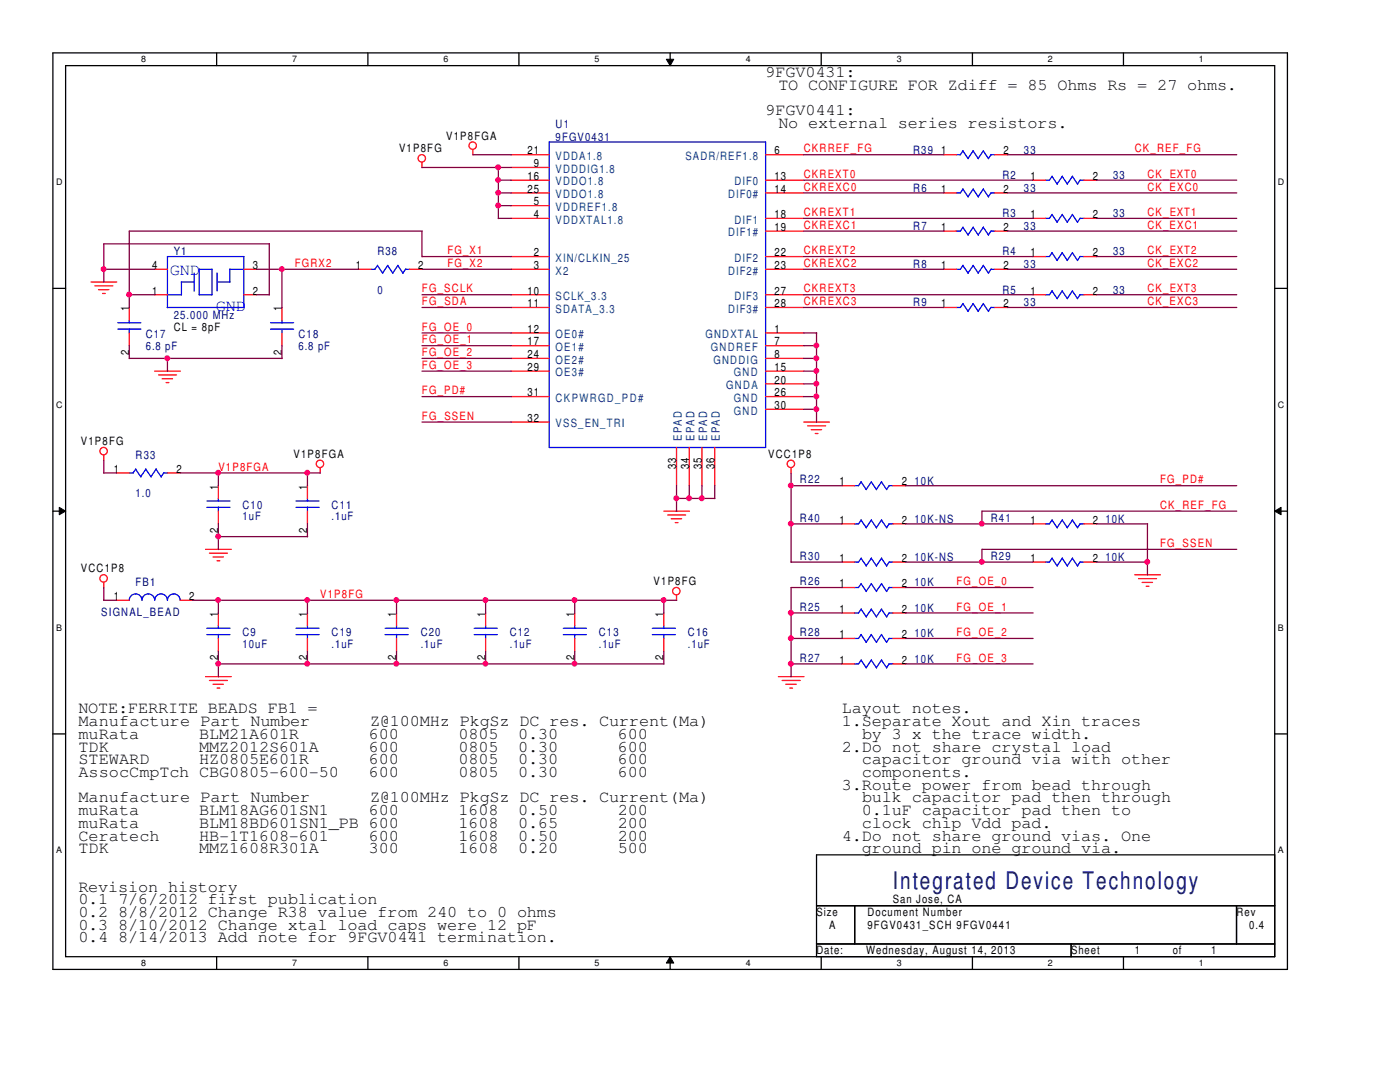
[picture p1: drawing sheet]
<svg xmlns="http://www.w3.org/2000/svg" width="279mm" height="216mm" viewBox="0 0 279 216" stroke-linecap="round" stroke-linejoin="round" font-family="sans-serif">
<path d="M10.6 10.6h246.3v182.8h-246.3zM13.1 13.1h241.3v177.8h-241.3z" fill="none" stroke="#000" stroke-width=".25"/>
<g fill="#fff">
<path d="M28.2 10.8h.9v2h-.9z"/>
<path d="M28.2 191.1h.9v2h-.9z"/>
</g>
<path d="M43.2 10.6v2.5M43.2 190.9v2.5" fill="none" stroke="#000" stroke-width=".25"/>
<g fill="#fff">
<path d="M58.3 10.8h1v2h-1z"/>
<path d="M58.3 191.1h1v2h-1z"/>
</g>
<path d="M73.4 10.6v2.5M73.4 190.9v2.5" fill="none" stroke="#000" stroke-width=".25"/>
<g fill="#fff">
<path d="M88.5 10.8h1v2h-1z"/>
<path d="M88.5 191.1h1v2h-1z"/>
</g>
<path d="M103.6 10.6v2.5M103.6 190.9v2.5" fill="none" stroke="#000" stroke-width=".25"/>
<g fill="#fff">
<path d="M118.6 10.8h1v2h-1z"/>
<path d="M118.6 191.1h1v2h-1z"/>
</g>
<path d="M133.7 10.6v2.5M133.7 190.9v2.5" fill="none" stroke="#000" stroke-width=".25"/>
<path d="M133 11.8h1.5l-.8 1.3zM133.7 190.9l.8 1.3h-1.5z" fill="#000"/>
<path d="M133 11.8h1.5l-.8 1.3zM133.7 190.9l.8 1.3h-1.5z" fill="none" stroke="#000" stroke-width=".2"/>
<g fill="#fff">
<path d="M148.8 10.8h1v2h-1z"/>
<path d="M148.8 191.1h1v2h-1z"/>
</g>
<path d="M163.9 10.6v2.5M163.9 190.9v2.5" fill="none" stroke="#000" stroke-width=".25"/>
<g fill="#fff">
<path d="M179 10.8h.9v2h-.9z"/>
<path d="M179 191.1h.9v2h-.9z"/>
</g>
<path d="M194.1 10.6v2.5M194.1 190.9v2.5" fill="none" stroke="#000" stroke-width=".25"/>
<g fill="#fff">
<path d="M209.1 10.8h1v2h-1z"/>
<path d="M209.1 191.1h1v2h-1z"/>
</g>
<path d="M224.2 10.6v2.5M224.2 190.9v2.5" fill="none" stroke="#000" stroke-width=".25"/>
<g fill="#fff">
<path d="M239.3 10.8h1v2h-1z"/>
<path d="M239.3 191.1h1v2h-1z"/>
<path d="M11.2 35.3h1.3v2h-1.3z"/>
<path d="M255 35.3h1.3v2h-1.3z"/>
<path d="M11.2 79.8h1.3v2h-1.3z"/>
<path d="M255 79.8h1.3v2h-1.3z"/>
</g>
<path d="M10.6 57.5h2.5M254.4 57.5h2.5" fill="none" stroke="#000" stroke-width=".25"/>
<g fill="#fff">
<path d="M11.2 124.2h1.2v2h-1.2z"/>
<path d="M255 124.2h1.2v2h-1.2z"/>
</g>
<path d="M10.6 102h2.5M254.4 102h2.5" fill="none" stroke="#000" stroke-width=".25"/>
<path d="M11.8 101.2l1.3 .8-1.3 .7zM254.4 102l1.3-.8v1.5z" fill="#000"/>
<path d="M11.8 101.2l1.3 .8-1.3 .7zM254.4 102l1.3-.8v1.5z" fill="none" stroke="#000" stroke-width=".2"/>
<g fill="#fff">
<path d="M11.2 168.7h1.2v2h-1.2z"/>
<path d="M255 168.7h1.2v2h-1.2z"/>
</g>
<path d="M10.6 146.4h2.5M254.4 146.4h2.5M163 170.6h91.4v20.3h-91.4zM163 180.7h91.4M163 188.4h91.4M170.6 180.7v7.7M213.8 188.4v2.5M246.8 180.7v7.7" fill="none" stroke="#000" stroke-width=".25"/>
<g fill="none" stroke="#f00" stroke-width=".25">
<path d="M84.2 32.4v1.1M94.4 29.9v1M102 30.9h7.6M102 36h7.6M102 38.5h7.6M102 33.4h7.6M152.8 30.9h7.6M152.8 36h7.6M152.8 38.5h7.6M188.4 30.9h2.5M188.4 38.5h2.5M198.5 30.9h2.6"/>
<path d="M198.5 38.5h2.6M206.1 36h2.6M216.3 36h2.5M18.2 56.3h5.1M18.9 57h3.6M19.7 57.8h2M20.5 58.6h.5M30.9 53.7h2.5M30.9 58.8h2.5M48.7 53.7h2.5M48.7 58.8h2.5M71.5 53.7h2.6"/>
<path d="M81.7 53.7h2.5M102 53.7h7.6M102 43.6h7.6M102 58.8h7.6M102 51.2h7.6M102 41h7.6M152.8 53.7h7.6M152.8 43.6h7.6M152.8 58.8h7.6M152.8 51.2h7.6M152.8 46.1h7.6M188.4 53.7h2.5"/>
<path d="M188.4 46.1h2.5M198.5 53.7h2.6M198.5 46.1h2.6M206.1 43.6h2.6M206.1 58.8h2.6M206.1 51.2h2.6M216.3 43.6h2.5M216.3 58.8h2.5M216.3 51.2h2.5M25.8 61.4v2.5M25.8 66.4v2.6M30.9 74.1h5.1"/>
<path d="M31.6 74.8h3.6M32.4 75.6h2M33.2 76.3h.5M56.3 61.4v2.5M56.3 66.4v2.6M102 74.1h7.6M102 61.4h7.6M102 66.4h7.6M102 69h7.6M102 71.5h7.6M102 79.1h7.6M152.8 74.1h7.6"/>
<path d="M152.8 61.4h7.6M152.8 66.4h7.6M152.8 69h7.6M152.8 71.5h7.6M152.8 79.1h7.6M152.8 76.6h7.6M188.4 61.4h2.5M198.5 61.4h2.6M20.7 90.8v1.1M23.3 94.4h2.5M33.4 94.4h2.6M43.6 96.9v2.6"/>
<path d="M61.4 96.9v2.6M63.9 93.4v1M102 84.2h7.6M135 89.3v7.6M137.6 89.3v7.6M140.1 89.3v7.6M142.6 89.3v7.6M152.8 81.7h7.6M157.9 93.4v1M160.4 84.2h5.1M161.2 85h3.6M161.9 85.7h2.1"/>
<path d="M162.7 86.5h.6M168 96.9h2.6M178.2 96.9h2.5M20.7 116.2v1.1M23.3 119.8h2.5M36 119.8h2.5M41 109.6h5.2M41.8 110.4h3.6M42.5 111.1h2.1M43.3 111.9h.6M43.6 102v2.5M61.4 102v2.5"/>
<path d="M132.5 102h5.1M133.2 102.8h3.6M134 103.5h2M134.8 104.3h.5M135 118.8v1M168 104.5h2.6M168 117.2h2.6M168 112.2h2.6M178.2 104.5h2.5M178.2 117.2h2.5M178.2 112.2h2.5M206.1 104.5h2.6"/>
<path d="M206.1 112.2h2.6M216.3 104.5h2.5M216.3 112.2h2.5M226.5 114.7h5.1M227.2 115.5h3.6M227.9 116.2h2.1M228.7 117h.6M41 135h5.2M41.8 135.8h3.6M42.5 136.5h2.1M43.3 137.3h.6M43.6 122.3v2.6"/>
<path d="M43.6 127.4v2.5M61.4 122.3v2.6M61.4 127.4v2.5M79.1 122.3v2.6M79.1 127.4v2.5M96.9 122.3v2.6M96.9 127.4v2.5M114.7 122.3v2.6M114.7 127.4v2.5M132.5 122.3v2.6M132.5 127.4v2.5M155.3 135h5.2"/>
<path d="M156.1 135.8h3.6M156.8 136.5h2.1M157.6 137.3h.6M168 132.5h2.6M168 122.3h2.6M168 127.4h2.6M178.2 132.5h2.5M178.2 122.3h2.5M178.2 127.4h2.5"/>
<circle cx="84.2" cy="31.6" r=".74"/>
<circle cx="94.3" cy="29.1" r=".74"/>
<circle cx="20.7" cy="90" r=".74"/>
<circle cx="63.9" cy="92.6" r=".74"/>
<circle cx="157.8" cy="92.6" r=".74"/>
<circle cx="20.7" cy="115.4" r=".74"/>
<circle cx="135" cy="118" r=".74"/>
</g>
<g fill="none" stroke="#00f" stroke-width=".25">
<path d="M109.6 28.3h43.2v61h-43.2zM192.2 30.1l1 1.6M192.2 37.7l1 1.6M192.2 30.1l-.5 .8h-.8M192.2 37.7l-.5 .8h-.8M194.2 30.1l1.1 1.6M194.2 37.7l1.1 1.6M194.2 30.1l-1 1.5M194.2 37.7l-1 1.6M196.2 30.1l1.1 1.6M196.2 37.7l1.1 1.6M196.3 30.1l-1.1 1.5"/>
<path d="M196.3 37.7l-1.1 1.6M197.8 30.9h.8M197.8 38.5h.8M197.8 30.8l-.6 .8M197.8 38.5l-.6 .8M209.9 35.2l1.1 1.6M210 35.2l-.6 .8h-.8M211 36.7l1-1.5 1 1.6M214 35.2l1.1 1.6M214.1 35.2l-1.1 1.5M215.5 36h.8M215.6 35.9l-.6 .8"/>
<path d="M33.4 58.8h2.8M36.2 56.3h2.5M36.2 56.3v2.6M38.7 54.5v3.6M39.7 58.8h2.6M39.8 53.7h2.5M39.8 53.7v5.1M42.3 53.7v5.2M43.3 54.5v3.6M43.3 56.3h2.6M45.9 53.7h2.8M45.9 53.7v2.6"/>
<path d="M48.7 51.2v10.2M48.7 51.2h-15.3v10.2M75.3 53l1.1 1.5M75.4 52.9l-.6 .8h-.8M77.4 53l1 1.5M77.4 52.9l-1.1 1.6M79.4 53l1 1.5M79.4 52.9l-1 1.6M80.9 53.7h.8M81 53.7l-.6 .8M192.2 53l1 1.5M192.2 45.4l1 1.5"/>
<path d="M192.2 52.9l-.5 .8h-.8M192.2 45.3l-.5 .8h-.8M194.2 53l1.1 1.5M194.2 52.9l-1 1.6M194.2 45.3l-1 1.6M196.2 53l1.1 1.5M196.2 45.4l1.1 1.5M196.3 52.9l-1.1 1.6M196.3 45.3l-1 1.6-1.1-1.5M197.8 53.7h.8M197.8 46.1h.8M197.8 53.7l-.6 .8"/>
<path d="M197.8 46.1l-.6 .8M209.9 42.8l1.1 1.6M209.9 50.4l1.1 1.6M209.9 58.1l1.1 1.5M210 42.8l-.6 .8h-.8M210 50.4l-.6 .8h-.8M210 58l-.6 .8h-.8M212 42.8l1 1.6M212 50.4l1 1.6M212 58.1l1 1.5M212 42.8l-1 1.5M212 50.4l-1 1.6"/>
<path d="M212 58l-1 1.6M214 42.8l1.1 1.6M214 50.4l1.1 1.6M214 58.1l1.1 1.5M214.1 42.8l-1.1 1.5M214.1 50.4l-1.1 1.6M214.1 58l-1.1 1.6M215.5 43.6h.8M215.5 51.2h.8M215.5 58.8h.8M215.6 43.5l-.6 .8M215.6 51.2l-.6 .8"/>
<path d="M215.6 58.8l-.6 .8M23.5 65.7h4.6M23.5 64.4h4.6M25.8 63.9v.5M25.8 65.6v.8M33.4 61.4h15.3M54 65.7h4.6M54 64.4h4.6M56.3 63.9v.5M56.3 65.6v.8M190.9 61.4h.8l.5-.8 1 1.6M194.2 60.6l1.1 1.6"/>
<path d="M194.2 60.6l-1 1.5M196.2 60.6l1.1 1.6M196.3 60.6l-1.1 1.5M197.8 61.4h.8M197.8 61.3l-.6 .8M27.1 93.6l1 1.6M27.1 93.6l-.5 .8h-.8M29.1 93.6l1.1 1.6M29.1 93.6l-1 1.5M31.1 93.6l1.1 1.6M31.2 93.6l-1.1 1.5M32.7 94.4h.8"/>
<path d="M32.7 94.3l-.6 .8M41.3 100h4.6M43.6 99.5v.5M59.1 100h4.6M61.4 99.5v.5M171.8 96.2l1.1 1.5M171.9 96.1l-.6 .8h-.8M173.9 96.2l1 1.5M173.9 96.1l-1 1.6M175.9 96.2l1.1 1.5M176 96.1l-1.1 1.6M177.4 96.9h.8"/>
<path d="M177.5 96.9l-.6 .8M25.8 119.8a1.27 1.27 0 0 1 1.3-1.3 1.27 1.27 0 0 1 1.2 1.3 1.27 1.27 0 0 1 1.3-1.3 1.27 1.27 0 0 1 1.3 1.3 1.27 1.27 0 0 1 1.2-1.3 1.27 1.27 0 0 1 1.3 1.3 1.27 1.27 0 0 1 1.3-1.3 1.27 1.27 0 0 1 1.3 1.3M41.3 101.2h4.6M43.6 101.2v.8M59.1 101.2h4.6M61.4 101.2v.8M171.8 103.8l1.1 1.5M171.8 116.5l1.1 1.5M171.8 111.4l1.1 1.6M171.9 103.7l-.6 .8h-.8M171.9 116.4l-.6 .8h-.8M171.9 111.4l-.6 .8h-.8"/>
<path d="M173.9 103.8l1 1.5M173.9 116.5l1 1.5M173.9 111.4l1 1.6M173.9 103.7l-1 1.6M173.9 116.4l-1 1.6M173.9 111.4l-1 1.5M175.9 103.8l1.1 1.5M175.9 116.5l1.1 1.5M175.9 111.4l1.1 1.6M176 103.7l-1.1 1.6M176 116.4l-1.1 1.6M176 111.4l-1.1 1.5"/>
<path d="M177.4 104.5h.8M177.4 117.2h.8M177.4 112.2h.8M177.5 104.5l-.6 .8M177.5 117.2l-.6 .8M177.5 112.1l-.6 .8M209.9 103.8l1.1 1.5M209.9 111.4l1.1 1.6M210 103.7l-.6 .8h-.8M210 111.4l-.6 .8h-.8M212 103.8l1 1.5M212 111.4l1 1.6"/>
<path d="M212 103.7l-1 1.6M212 111.4l-1 1.5M214 103.8l1.1 1.5M214 111.4l1.1 1.6M214.1 103.7l-1.1 1.6M214.1 111.4l-1.1 1.5M215.5 104.5h.8M215.5 112.2h.8M215.6 104.5l-.6 .8M215.6 112.1l-.6 .8M41.3 126.6h4.6M41.3 125.4h4.6"/>
<path d="M43.6 124.9v.5M43.6 126.6v.8M59.1 126.6h4.6M59.1 125.4h4.6M61.4 124.9v.5M61.4 126.6v.8M76.8 126.6h4.7M76.8 125.4h4.7M79.1 124.9v.5M79.1 126.6v.8M94.6 126.6h4.6M94.6 125.4h4.6"/>
<path d="M96.9 124.9v.5M96.9 126.6v.8M112.4 126.6h4.6M112.4 125.4h4.6M114.7 124.9v.5M114.7 126.6v.8M130.2 126.6h4.6M130.2 125.4h4.6M132.5 124.9v.5M132.5 126.6v.8M171.8 131.7l1.1 1.6M171.8 121.6l1.1 1.5"/>
<path d="M171.9 131.7l-.6 .8h-.8M171.9 121.5l-.6 .8h-.8M171.9 126.6l-.6 .8h-.8M173.9 131.7l1 1.6M173.9 121.6l1 1.5M173.9 126.6l1 1.6M173.9 131.7l-1 1.5M173.9 121.5l-1 1.6M173.9 126.6l-1 1.6-1.1-1.6M175.9 131.7l1.1 1.6M175.9 121.6l1.1 1.5M175.9 126.6l1.1 1.6"/>
<path d="M176 131.7l-1.1 1.5M176 121.5l-1.1 1.6M176 126.6l-1.1 1.6M177.4 132.5h.8M177.4 122.3h.8M177.4 127.4h.8M177.5 132.4l-.6 .8M177.5 122.3l-.6 .8M177.5 127.4l-.6 .8"/>
</g>
<g fill="none" stroke="#800040" stroke-width=".25">
<path d="M84.2 33.4h17.8M94.4 30.9h7.6M99.5 36h2.5M99.5 38.5h2.5M99.5 33.4v10.2M160.4 30.9h28M160.4 36h45.8M160.4 38.5h28M201.1 30.9h45.7M201.1 38.5h45.7M218.8 36h28M20.7 53.7h10.2"/>
<path d="M25.8 58.8h5.1M51.2 53.7h20.4M51.2 58.8h2.6M53.7 48.7v10.2M53.8 48.7h-33.1v7.6M56.3 53.7v7.7M84.2 51.2h17.8M84.2 53.7h17.8M84.2 58.8h17.8M84.2 46.1v5.1M84.3 46.1h-58.5v15.3M99.5 41h2.5"/>
<path d="M99.5 43.6h2.5M160.4 43.6h45.8M160.4 46.1h28M160.4 51.2h45.8M160.4 53.7h28M160.4 58.8h45.8M201.1 46.1h45.7M201.1 53.7h45.7M218.8 43.6h28M218.8 51.2h28M218.8 58.8h28M25.8 71.5h30.5"/>
<path d="M25.8 69v2.6M33.4 71.5v2.6M56.3 69v2.6M84.2 61.4h17.8M84.2 66.4h17.8M84.2 69h17.8M84.2 71.5h17.8M84.2 74.1h17.8M84.2 79.1h17.8M160.4 61.4h28M160.4 66.4h2.6M160.4 69h2.6"/>
<path d="M160.4 71.5h2.6M160.4 74.1h2.6M160.4 76.6h2.6M160.4 79.1h2.6M163 66.4v17.9M201.1 61.4h45.7M20.7 91.8v2.6h2.6M36 94.4h27.9M43.6 94.4v2.6M61.4 94.4v2.6M84.2 84.2h17.8M135 99.5h7.7"/>
<path d="M135 96.9v5.1M137.6 96.9v2.6M140.1 96.9v2.6M142.6 96.9v2.6M157.9 96.9h10.2M157.9 94.4v17.8M160.4 81.7h2.6M180.7 96.9h66.1M20.7 117.2v2.6h2.6M38.5 119.8h96.6M43.6 107.1h17.8M43.6 104.5v5.2"/>
<path d="M43.6 119.8v2.6M61.4 104.5v2.6M61.4 119.8v2.6M79.1 119.8v2.6M96.9 119.8v2.6M114.7 119.8v2.6M132.5 119.8v2.6M157.9 104.5h10.2M157.9 112.2h10.2M168.1 117.2h-10.2v17.9M180.7 104.5h25.5M180.7 112.2h25.5"/>
<path d="M180.7 117.2h25.5M218.8 104.5h10.2M218.8 112.2h10.2M229 104.5v10.2M246.8 102h-50.8v2.6M246.8 109.6h-50.8v2.6M43.6 132.5h88.9M43.6 129.9v5.2M61.4 129.9v2.6M79.1 129.9v2.6M96.9 129.9v2.6M114.7 129.9v2.6"/>
<path d="M132.5 129.9v2.6M157.9 122.3h10.2M157.9 127.4h10.2M157.9 132.5h10.2M180.7 122.3h25.5M180.7 127.4h25.5M180.7 132.5h25.5"/>
</g>
<circle cx="99.4" cy="41" r=".49" fill="#f0f"/>
<circle cx="99.4" cy="41" r=".49" fill="none" stroke="#f0f" stroke-width=".25"/>
<circle cx="20.7" cy="53.7" r=".49" fill="#f0f"/>
<circle cx="20.7" cy="53.7" r=".49" fill="none" stroke="#f0f" stroke-width=".25"/>
<circle cx="33.4" cy="71.5" r=".49" fill="#f0f"/>
<circle cx="33.4" cy="71.5" r=".49" fill="none" stroke="#f0f" stroke-width=".25"/>
<circle cx="43.5" cy="94.3" r=".49" fill="#f0f"/>
<circle cx="43.5" cy="94.3" r=".49" fill="none" stroke="#f0f" stroke-width=".25"/>
<circle cx="137.5" cy="99.4" r=".49" fill="#f0f"/>
<circle cx="137.5" cy="99.4" r=".49" fill="none" stroke="#f0f" stroke-width=".25"/>
<circle cx="43.5" cy="107" r=".49" fill="#f0f"/>
<circle cx="43.5" cy="107" r=".49" fill="none" stroke="#f0f" stroke-width=".25"/>
<circle cx="195.9" cy="112.1" r=".49" fill="#f0f"/>
<circle cx="195.9" cy="112.1" r=".49" fill="none" stroke="#f0f" stroke-width=".25"/>
<circle cx="229" cy="112.1" r=".49" fill="#f0f"/>
<circle cx="229" cy="112.1" r=".49" fill="none" stroke="#f0f" stroke-width=".25"/>
<circle cx="43.5" cy="119.7" r=".49" fill="#f0f"/>
<circle cx="43.5" cy="119.7" r=".49" fill="none" stroke="#f0f" stroke-width=".25"/>
<circle cx="157.8" cy="122.3" r=".49" fill="#f0f"/>
<circle cx="157.8" cy="122.3" r=".49" fill="none" stroke="#f0f" stroke-width=".25"/>
<circle cx="157.8" cy="127.4" r=".49" fill="#f0f"/>
<circle cx="157.8" cy="127.4" r=".49" fill="none" stroke="#f0f" stroke-width=".25"/>
<circle cx="43.5" cy="132.4" r=".49" fill="#f0f"/>
<circle cx="43.5" cy="132.4" r=".49" fill="none" stroke="#f0f" stroke-width=".25"/>
<circle cx="61.3" cy="132.4" r=".49" fill="#f0f"/>
<circle cx="61.3" cy="132.4" r=".49" fill="none" stroke="#f0f" stroke-width=".25"/>
<circle cx="157.8" cy="132.4" r=".49" fill="#f0f"/>
<circle cx="157.8" cy="132.4" r=".49" fill="none" stroke="#f0f" stroke-width=".25"/>
<circle cx="25.8" cy="58.8" r=".49" fill="#f0f"/>
<circle cx="25.8" cy="58.8" r=".49" fill="none" stroke="#f0f" stroke-width=".25"/>
<circle cx="56.2" cy="53.7" r=".49" fill="#f0f"/>
<circle cx="56.2" cy="53.7" r=".49" fill="none" stroke="#f0f" stroke-width=".25"/>
<circle cx="99.4" cy="33.4" r=".49" fill="#f0f"/>
<circle cx="99.4" cy="33.4" r=".49" fill="none" stroke="#f0f" stroke-width=".25"/>
<circle cx="99.4" cy="35.9" r=".49" fill="#f0f"/>
<circle cx="99.4" cy="35.9" r=".49" fill="none" stroke="#f0f" stroke-width=".25"/>
<circle cx="132.4" cy="119.7" r=".49" fill="#f0f"/>
<circle cx="132.4" cy="119.7" r=".49" fill="none" stroke="#f0f" stroke-width=".25"/>
<circle cx="135" cy="99.4" r=".49" fill="#f0f"/>
<circle cx="135" cy="99.4" r=".49" fill="none" stroke="#f0f" stroke-width=".25"/>
<circle cx="157.8" cy="96.9" r=".49" fill="#f0f"/>
<circle cx="157.8" cy="96.9" r=".49" fill="none" stroke="#f0f" stroke-width=".25"/>
<circle cx="162.9" cy="68.9" r=".49" fill="#f0f"/>
<circle cx="162.9" cy="68.9" r=".49" fill="none" stroke="#f0f" stroke-width=".25"/>
<circle cx="195.9" cy="104.5" r=".49" fill="#f0f"/>
<circle cx="195.9" cy="104.5" r=".49" fill="none" stroke="#f0f" stroke-width=".25"/>
<circle cx="99.4" cy="38.5" r=".49" fill="#f0f"/>
<circle cx="99.4" cy="38.5" r=".49" fill="none" stroke="#f0f" stroke-width=".25"/>
<circle cx="162.9" cy="71.5" r=".49" fill="#f0f"/>
<circle cx="162.9" cy="71.5" r=".49" fill="none" stroke="#f0f" stroke-width=".25"/>
<circle cx="162.9" cy="74" r=".49" fill="#f0f"/>
<circle cx="162.9" cy="74" r=".49" fill="none" stroke="#f0f" stroke-width=".25"/>
<circle cx="162.9" cy="76.6" r=".49" fill="#f0f"/>
<circle cx="162.9" cy="76.6" r=".49" fill="none" stroke="#f0f" stroke-width=".25"/>
<circle cx="162.9" cy="79.1" r=".49" fill="#f0f"/>
<circle cx="162.9" cy="79.1" r=".49" fill="none" stroke="#f0f" stroke-width=".25"/>
<circle cx="162.9" cy="81.6" r=".49" fill="#f0f"/>
<circle cx="162.9" cy="81.6" r=".49" fill="none" stroke="#f0f" stroke-width=".25"/>
<circle cx="61.3" cy="94.3" r=".49" fill="#f0f"/>
<circle cx="61.3" cy="94.3" r=".49" fill="none" stroke="#f0f" stroke-width=".25"/>
<circle cx="157.8" cy="104.5" r=".49" fill="#f0f"/>
<circle cx="157.8" cy="104.5" r=".49" fill="none" stroke="#f0f" stroke-width=".25"/>
<circle cx="140.1" cy="99.4" r=".49" fill="#f0f"/>
<circle cx="140.1" cy="99.4" r=".49" fill="none" stroke="#f0f" stroke-width=".25"/>
<circle cx="61.3" cy="119.7" r=".49" fill="#f0f"/>
<circle cx="61.3" cy="119.7" r=".49" fill="none" stroke="#f0f" stroke-width=".25"/>
<circle cx="79.1" cy="119.7" r=".49" fill="#f0f"/>
<circle cx="79.1" cy="119.7" r=".49" fill="none" stroke="#f0f" stroke-width=".25"/>
<circle cx="96.9" cy="119.7" r=".49" fill="#f0f"/>
<circle cx="96.9" cy="119.7" r=".49" fill="none" stroke="#f0f" stroke-width=".25"/>
<circle cx="114.7" cy="119.7" r=".49" fill="#f0f"/>
<circle cx="114.7" cy="119.7" r=".49" fill="none" stroke="#f0f" stroke-width=".25"/>
<circle cx="79.1" cy="132.4" r=".49" fill="#f0f"/>
<circle cx="79.1" cy="132.4" r=".49" fill="none" stroke="#f0f" stroke-width=".25"/>
<circle cx="96.9" cy="132.4" r=".49" fill="#f0f"/>
<circle cx="96.9" cy="132.4" r=".49" fill="none" stroke="#f0f" stroke-width=".25"/>
<circle cx="114.7" cy="132.4" r=".49" fill="#f0f"/>
<circle cx="114.7" cy="132.4" r=".49" fill="none" stroke="#f0f" stroke-width=".25"/>
<text font-size="4.8" fill="#000080" x="178.2" y="177.5">Integrated Device Technology</text>
<g font-size="3.3">
<text x="152.8" y="15.3">9FGV0431:</text>
<text x="155.3" y="17.9">TO CONFIGURE FOR Zdiff = 85 Ohms Rs = 27 ohms.</text>
<text x="152.8" y="23">9FGV0441:</text>
<text x="155.3" y="25.5">No external series resistors.</text>
<text x="15.6" y="142.3">NOTE:FERRITE BEADS FB1 =</text>
<text x="168" y="142.3">Layout notes.</text>
<text x="15.6" y="144.9">Manufacture Part Number</text>
<text x="15.6" y="147.4">muRata</text>
<text x="15.6" y="150">TDK</text>
<text x="39.8" y="147.4">BLM21A601R</text>
<text x="39.8" y="150">MMZ2012S601A</text>
<text x="73.6" y="147.4">600</text>
<text x="73.6" y="150">600</text>
<text x="73.8" y="144.9">Z@100MHz PkgSz DC res. Current(Ma)</text>
<text x="91.5" y="147.4">0805</text>
<text x="91.5" y="150">0805</text>
<text x="103.4" y="147.4">0.30</text>
<text x="103.4" y="150">0.30</text>
<text x="123.3" y="147.4">600</text>
<text x="123.3" y="150">600</text>
<text x="168" y="150">2.Do not share crystal load</text>
<text x="168" y="144.9">1.Separate Xout and Xin traces</text>
<text x="172" y="147.4">by 3 x the trace width.</text>
<text x="15.6" y="152.5">STEWARD</text>
<text x="15.6" y="155">AssocCmpTch CBG0805-600-50</text>
<text x="39.8" y="152.5">HZ0805E601R</text>
<text x="73.6" y="152.5">600</text>
<text x="73.6" y="155">600</text>
<text x="91.5" y="152.5">0805</text>
<text x="91.5" y="155">0805</text>
<text x="103.4" y="152.5">0.30</text>
<text x="103.4" y="155">0.30</text>
<text x="123.3" y="152.5">600</text>
<text x="123.3" y="155">600</text>
<text x="172" y="155">components.</text>
<text x="172" y="152.5">capacitor ground via with other</text>
<text x="15.6" y="160.1">Manufacture Part Number</text>
<text x="73.8" y="160.1">Z@100MHz PkgSz DC res. Current(Ma)</text>
<text x="168" y="157.6">3.Route power from bead through</text>
<text x="172" y="160.1">bulk capacitor pad then through</text>
<text x="15.6" y="162.7">muRata</text>
<text x="15.6" y="165.2">muRata</text>
<text x="15.6" y="167.7">Ceratech</text>
<text x="39.8" y="162.7">BLM18AG601SN1</text>
<text x="39.8" y="165.2">BLM18BD601SN1_PB 600</text>
<text x="39.8" y="167.7">HB-1T1608-601</text>
<text x="73.6" y="162.7">600</text>
<text x="73.6" y="167.7">600</text>
<text x="91.5" y="162.7">1608</text>
<text x="91.5" y="165.2">1608</text>
<text x="91.5" y="167.7">1608</text>
<text x="103.4" y="162.7">0.50</text>
<text x="103.4" y="165.2">0.65</text>
<text x="103.4" y="167.7">0.50</text>
<text x="123.3" y="162.7">200</text>
<text x="123.3" y="165.2">200</text>
<text x="123.3" y="167.7">200</text>
<text x="168" y="167.7">4.Do not share ground vias. One</text>
<text x="172" y="165.2">clock chip Vdd pad.</text>
<text x="172" y="162.7">0.1uF capacitor pad then to</text>
<text x="15.6" y="170.3">TDK</text>
<text x="39.8" y="170.3">MMZ1608R301A</text>
<text x="73.6" y="170.3">300</text>
<text x="91.5" y="170.3">1608</text>
<text x="103.4" y="170.3">0.20</text>
<text x="123.3" y="170.3">500</text>
<text x="172" y="170.3">ground pin one ground via.</text>
<text x="15.6" y="177.9">Revision history</text>
<text x="15.6" y="180.4">0.1 7/6/2012 first publication</text>
<text x="15.6" y="183">0.2 8/8/2012 Change R38 value from 240 to 0 ohms</text>
<text x="15.6" y="185.5">0.3 8/10/2012 Change xtal load caps were 12 pF</text>
<text x="15.6" y="188.1">0.4 8/14/2013 Add note for 9FGV0441 termination.</text>
</g>
<g font-size="3.3" fill="#00f">
<text x="33.9" y="55">GND</text>
<text x="43.1" y="62.1">GND</text>
</g>
<g font-size="2.3">
<text x="89" y="27.9">V1P8FGA</text>
<text x="79.6" y="30.4">V1P8FG</text>
<text x="105.3" y="30.8">21</text>
<text x="105.3" y="35.9">16</text>
<text x="106.6" y="33.4">9</text>
<text x="154.6" y="30.8">6</text>
<text x="154.6" y="35.9">13</text>
<text x="187.8" y="30.8">1</text>
<text x="200.3" y="30.8">2</text>
<text x="205.6" y="35.9">1</text>
<text x="218.1" y="35.9">2</text>
<text x="105.3" y="38.4">25</text>
<text x="106.6" y="41">5</text>
<text x="154.6" y="38.4">14</text>
<text x="187.8" y="38.4">1</text>
<text x="200.3" y="38.4">2</text>
<text x="106.6" y="43.5">4</text>
<text x="154.6" y="43.5">18</text>
<text x="154.6" y="46.1">19</text>
<text x="187.8" y="46.1">1</text>
<text x="200.3" y="46.1">2</text>
<text x="205.6" y="43.5">1</text>
<text x="218.1" y="43.5">2</text>
<text x="30.4" y="53.7">4</text>
<text x="50.4" y="53.7">3</text>
<text x="71" y="53.7">1</text>
<text x="83.5" y="53.7">2</text>
<text x="106.6" y="51.1">2</text>
<text x="106.6" y="53.7">3</text>
<text x="154.6" y="51.1">22</text>
<text x="154.6" y="53.7">23</text>
<text x="187.8" y="53.7">1</text>
<text x="200.3" y="53.7">2</text>
<text x="205.6" y="51.1">1</text>
<text x="218.1" y="51.1">2</text>
<text x="30.4" y="58.8">1</text>
<text x="50.4" y="58.8">2</text>
<text x="105.3" y="58.8">10</text>
<text x="154.6" y="58.8">27</text>
<text x="205.6" y="58.8">1</text>
<text x="218.1" y="58.8">2</text>
<text x="25.7" y="62.1" transform="rotate(-90 25.7 62.1)">1</text>
<text x="34.7" y="66">CL = 8pF</text>
<text x="56.2" y="62.1" transform="rotate(-90 56.2 62.1)">1</text>
<text x="105.3" y="61.3">11</text>
<text x="154.6" y="61.3">28</text>
<text x="187.8" y="61.3">1</text>
<text x="200.3" y="61.3">2</text>
<text x="25.7" y="70.8" transform="rotate(-90 25.7 70.8)">2</text>
<text x="56.2" y="70.8" transform="rotate(-90 56.2 70.8)">2</text>
<text x="105.3" y="66.4">12</text>
<text x="105.3" y="68.9">17</text>
<text x="105.3" y="71.5">24</text>
<text x="154.6" y="66.4">1</text>
<text x="154.6" y="68.9">7</text>
<text x="154.6" y="71.5">8</text>
<text x="105.3" y="74">29</text>
<text x="154.6" y="74">15</text>
<text x="154.6" y="76.5">20</text>
<text x="105.3" y="79.1">31</text>
<text x="154.6" y="79.1">26</text>
<text x="154.6" y="81.6">30</text>
<text x="16.1" y="88.8">V1P8FG</text>
<text x="105.3" y="84.2">32</text>
<text x="22.7" y="94.3">1</text>
<text x="35.2" y="94.3">2</text>
<text x="58.6" y="91.4">V1P8FGA</text>
<text x="135" y="93.6" transform="rotate(-90 135 93.6)">33</text>
<text x="137.5" y="93.6" transform="rotate(-90 137.5 93.6)">34</text>
<text x="140" y="93.6" transform="rotate(-90 140 93.6)">35</text>
<text x="142.6" y="93.6" transform="rotate(-90 142.6 93.6)">36</text>
<text x="153.3" y="91.4">VCC1P8</text>
<text x="43.5" y="97.7" transform="rotate(-90 43.5 97.7)">1</text>
<text x="61.3" y="97.7" transform="rotate(-90 61.3 97.7)">1</text>
<text x="167.5" y="96.9">1</text>
<text x="180" y="96.9">2</text>
<text x="43.5" y="106.3" transform="rotate(-90 43.5 106.3)">2</text>
<text x="61.3" y="106.3" transform="rotate(-90 61.3 106.3)">2</text>
<text x="167.5" y="104.5">1</text>
<text x="180" y="104.5">2</text>
<text x="205.6" y="104.5">1</text>
<text x="218.1" y="104.5">2</text>
<text x="167.5" y="112.1">1</text>
<text x="180" y="112.1">2</text>
<text x="205.6" y="112.1">1</text>
<text x="218.1" y="112.1">2</text>
<text x="16.1" y="114.2">VCC1P8</text>
<text x="22.7" y="119.7">1</text>
<text x="37.7" y="119.7">2</text>
<text x="130.4" y="116.8">V1P8FG</text>
<text x="167.5" y="117.2">1</text>
<text x="180" y="117.2">2</text>
<text x="43.5" y="123.1" transform="rotate(-90 43.5 123.1)">1</text>
<text x="61.3" y="123.1" transform="rotate(-90 61.3 123.1)">1</text>
<text x="79.1" y="123.1" transform="rotate(-90 79.1 123.1)">1</text>
<text x="96.9" y="123.1" transform="rotate(-90 96.9 123.1)">1</text>
<text x="114.6" y="123.1" transform="rotate(-90 114.6 123.1)">1</text>
<text x="132.4" y="123.1" transform="rotate(-90 132.4 123.1)">1</text>
<text x="167.5" y="122.3">1</text>
<text x="180" y="122.3">2</text>
<text x="43.5" y="131.7" transform="rotate(-90 43.5 131.7)">2</text>
<text x="61.3" y="131.7" transform="rotate(-90 61.3 131.7)">2</text>
<text x="79.1" y="131.7" transform="rotate(-90 79.1 131.7)">2</text>
<text x="96.9" y="131.7" transform="rotate(-90 96.9 131.7)">2</text>
<text x="114.6" y="131.7" transform="rotate(-90 114.6 131.7)">2</text>
<text x="132.4" y="131.7" transform="rotate(-90 132.4 131.7)">2</text>
<text x="167.5" y="127.3">1</text>
<text x="180" y="127.3">2</text>
<text x="167.5" y="132.4">1</text>
<text x="180" y="132.4">2</text>
<text x="163" y="182.8">Size</text>
<text x="165.5" y="185.3">A</text>
<text x="173.1" y="185.3">9FGV0431_SCH 9FGV0441</text>
<text x="173.1" y="182.8">Document Number</text>
<text x="178.2" y="180.3">San Jose, CA</text>
<text x="246.8" y="182.8">Rev</text>
<text x="249.3" y="185.3">0.4</text>
<text x="163" y="190.4">Date:</text>
<text x="172.9" y="190.4">Wednesday, August 14, 2013</text>
<text x="213.8" y="190.4">Sheet</text>
<text x="226.5" y="190.4">1</text>
<text x="234.1" y="190.4">of</text>
<text x="241.7" y="190.4">1</text>
</g>
<g font-size="2.3" fill="#000080">
<text x="110.9" y="25.6">U1</text>
<text x="110.9" y="28.1">9FGV0431</text>
<text x="182.3" y="30.7">R39</text>
<text x="200" y="35.7">R2</text>
<text x="204.4" y="30.7">33</text>
<text x="222.1" y="35.7">33</text>
<text x="182.3" y="38.3">R6</text>
<text x="204.4" y="38.3">33</text>
<text x="182.3" y="45.9">R7</text>
<text x="200" y="43.4">R3</text>
<text x="204.4" y="45.9">33</text>
<text x="222.1" y="43.4">33</text>
<text x="34.7" y="51">Y1</text>
<text x="75.3" y="51">R38</text>
<text x="182.3" y="53.5">R8</text>
<text x="200" y="51">R4</text>
<text x="204.4" y="53.5">33</text>
<text x="222.1" y="51">33</text>
<text x="75.3" y="58.6">0</text>
<text x="200" y="58.6">R5</text>
<text x="222.1" y="58.6">33</text>
<text x="34.7" y="63.7">25.000 MHz</text>
<text x="182.3" y="61.1">R9</text>
<text x="204.4" y="61.1">33</text>
<text x="29.1" y="67.5">C17</text>
<text x="29.1" y="69.8">6.8 pF</text>
<text x="59.6" y="67.5">C18</text>
<text x="59.6" y="69.8">6.8 pF</text>
<text x="27.1" y="91.6">R33</text>
<text x="27.1" y="99.2">1.0</text>
<text x="48.4" y="101.5">C10</text>
<text x="66.2" y="101.5">C11</text>
<text x="159.7" y="96.4">R22</text>
<text x="182.5" y="96.7">10K</text>
<text x="48.4" y="103.8">1uF</text>
<text x="66.2" y="103.8">.1uF</text>
<text x="159.7" y="104.1">R40</text>
<text x="182.5" y="104.3">10K-NS</text>
<text x="197.8" y="104.1">R41</text>
<text x="220.6" y="104.3">10K</text>
<text x="159.7" y="111.7">R30</text>
<text x="182.5" y="111.9">10K-NS</text>
<text x="197.8" y="111.7">R29</text>
<text x="220.6" y="111.9">10K</text>
<text x="27.1" y="117">FB1</text>
<text x="159.7" y="116.8">R26</text>
<text x="182.5" y="117">10K</text>
<text x="20.2" y="122.9">SIGNAL_BEAD</text>
<text x="159.7" y="121.8">R25</text>
<text x="182.5" y="122.1">10K</text>
<text x="48.4" y="126.9">C9</text>
<text x="48.4" y="129.2">10uF</text>
<text x="66.2" y="126.9">C19</text>
<text x="66.2" y="129.2">.1uF</text>
<text x="84" y="126.9">C20</text>
<text x="84" y="129.2">.1uF</text>
<text x="101.7" y="126.9">C12</text>
<text x="101.7" y="129.2">.1uF</text>
<text x="119.5" y="126.9">C13</text>
<text x="119.5" y="129.2">.1uF</text>
<text x="137.3" y="126.9">C16</text>
<text x="137.3" y="129.2">.1uF</text>
<text x="159.7" y="126.9">R28</text>
<text x="182.5" y="127.2">10K</text>
<text x="159.7" y="132">R27</text>
<text x="182.5" y="132.3">10K</text>
</g>
<g font-size="2.3" fill="#004080">
<text x="110.9" y="31.9">VDDA1.8</text>
<text x="110.9" y="34.5">VDDDIG1.8</text>
<text x="136.8" y="31.9">SADR/REF1.8</text>
<text x="110.9" y="37">VDDO1.8</text>
<text x="110.9" y="39.5">VDDO1.8</text>
<text x="145.3" y="39.5">DIF0#</text>
<text x="146.6" y="37">DIF0</text>
<text x="110.9" y="42.1">VDDREF1.8</text>
<text x="110.9" y="44.6">VDDXTAL1.8</text>
<text x="145.3" y="47.2">DIF1#</text>
<text x="146.6" y="44.6">DIF1</text>
<text x="110.9" y="52.2">XIN/CLKIN_25</text>
<text x="146.6" y="52.2">DIF2</text>
<text x="110.9" y="54.8">X2</text>
<text x="110.9" y="59.9">SCLK_3.3</text>
<text x="145.3" y="54.8">DIF2#</text>
<text x="146.6" y="59.9">DIF3</text>
<text x="110.9" y="62.4">SDATA_3.3</text>
<text x="145.3" y="62.4">DIF3#</text>
<text x="110.9" y="67.5">OE0#</text>
<text x="110.9" y="70">OE1#</text>
<text x="140.8" y="67.5">GNDXTAL</text>
<text x="141.9" y="70">GNDREF</text>
<text x="110.9" y="72.6">OE2#</text>
<text x="110.9" y="75.1">OE3#</text>
<text x="142.4" y="72.6">GNDDIG</text>
<text x="144.9" y="77.6">GNDA</text>
<text x="146.4" y="75.1">GND</text>
<text x="110.9" y="80.2">CKPWRGD_PD#</text>
<text x="146.4" y="80.2">GND</text>
<text x="146.4" y="82.7">GND</text>
<text x="110.9" y="85.3">VSS_EN_TRI</text>
<text x="136.1" y="88" transform="rotate(-90 136.1 88)">EPAD</text>
<text x="138.6" y="88" transform="rotate(-90 138.6 88)">EPAD</text>
<text x="141.1" y="88" transform="rotate(-90 141.1 88)">EPAD</text>
<text x="143.7" y="88" transform="rotate(-90 143.7 88)">EPAD</text>
</g>
<g font-size="2.3" fill="#f00">
<text x="160.4" y="30.4">CKRREF_FG</text>
<text x="160.4" y="35.5">CKREXT0</text>
<text x="226.5" y="30.4">CK_REF_FG</text>
<text x="229" y="35.5">CK_EXT0</text>
<text x="160.4" y="38">CKREXC0</text>
<text x="229" y="38">CK_EXC0</text>
<text x="160.4" y="43.1">CKREXT1</text>
<text x="160.4" y="45.6">CKREXC1</text>
<text x="229" y="43.1">CK_EXT1</text>
<text x="229" y="45.6">CK_EXC1</text>
<text x="58.8" y="53.3">FGRX2</text>
<text x="89.3" y="50.7">FG_X1</text>
<text x="89.3" y="53.3">FG_X2</text>
<text x="160.4" y="50.7">CKREXT2</text>
<text x="160.4" y="53.3">CKREXC2</text>
<text x="229" y="50.7">CK_EXT2</text>
<text x="229" y="53.3">CK_EXC2</text>
<text x="84.2" y="58.3">FG_SCLK</text>
<text x="160.4" y="58.3">CKREXT3</text>
<text x="229" y="58.3">CK_EXT3</text>
<text x="84.2" y="60.9">FG_SDA</text>
<text x="84.2" y="66">FG_OE_0</text>
<text x="160.4" y="60.9">CKREXC3</text>
<text x="229" y="60.9">CK_EXC3</text>
<text x="84.2" y="68.5">FG_OE_1</text>
<text x="84.2" y="71">FG_OE_2</text>
<text x="84.2" y="73.6">FG_OE_3</text>
<text x="84.2" y="78.7">FG_PD#</text>
<text x="84.2" y="83.7">FG_SSEN</text>
<text x="43.6" y="93.9">V1P8FGA</text>
<text x="231.5" y="96.4">FG_PD#</text>
<text x="231.5" y="101.5">CK_REF_FG</text>
<text x="231.5" y="109.1">FG_SSEN</text>
<text x="63.9" y="119.3">V1P8FG</text>
<text x="190.9" y="116.8">FG_OE_0</text>
<text x="190.9" y="121.8">FG_OE_1</text>
<text x="190.9" y="126.9">FG_OE_2</text>
<text x="190.9" y="132">FG_OE_3</text>
</g>
<g font-size="1.8">
<text x="28.2" y="12.4">8</text>
<text x="58.3" y="12.4">7</text>
<text x="88.5" y="12.4">6</text>
<text x="118.6" y="12.4">5</text>
<text x="148.8" y="12.4">4</text>
<text x="179" y="12.4">3</text>
<text x="209.1" y="12.4">2</text>
<text x="239.3" y="12.4">1</text>
<text x="11.2" y="36.9">D</text>
<text x="255" y="36.9">D</text>
<text x="11.2" y="81.4">C</text>
<text x="255" y="81.4">C</text>
<text x="11.2" y="125.8">B</text>
<text x="255" y="125.8">B</text>
<text x="11.2" y="170.3">A</text>
<text x="255" y="170.3">A</text>
<text x="28.2" y="192.8">8</text>
<text x="58.3" y="192.8">7</text>
<text x="88.5" y="192.8">6</text>
<text x="118.6" y="192.8">5</text>
<text x="148.8" y="192.8">4</text>
<text x="179" y="192.8">3</text>
<text x="209.1" y="192.8">2</text>
<text x="239.3" y="192.8">1</text>
</g>
</svg>
